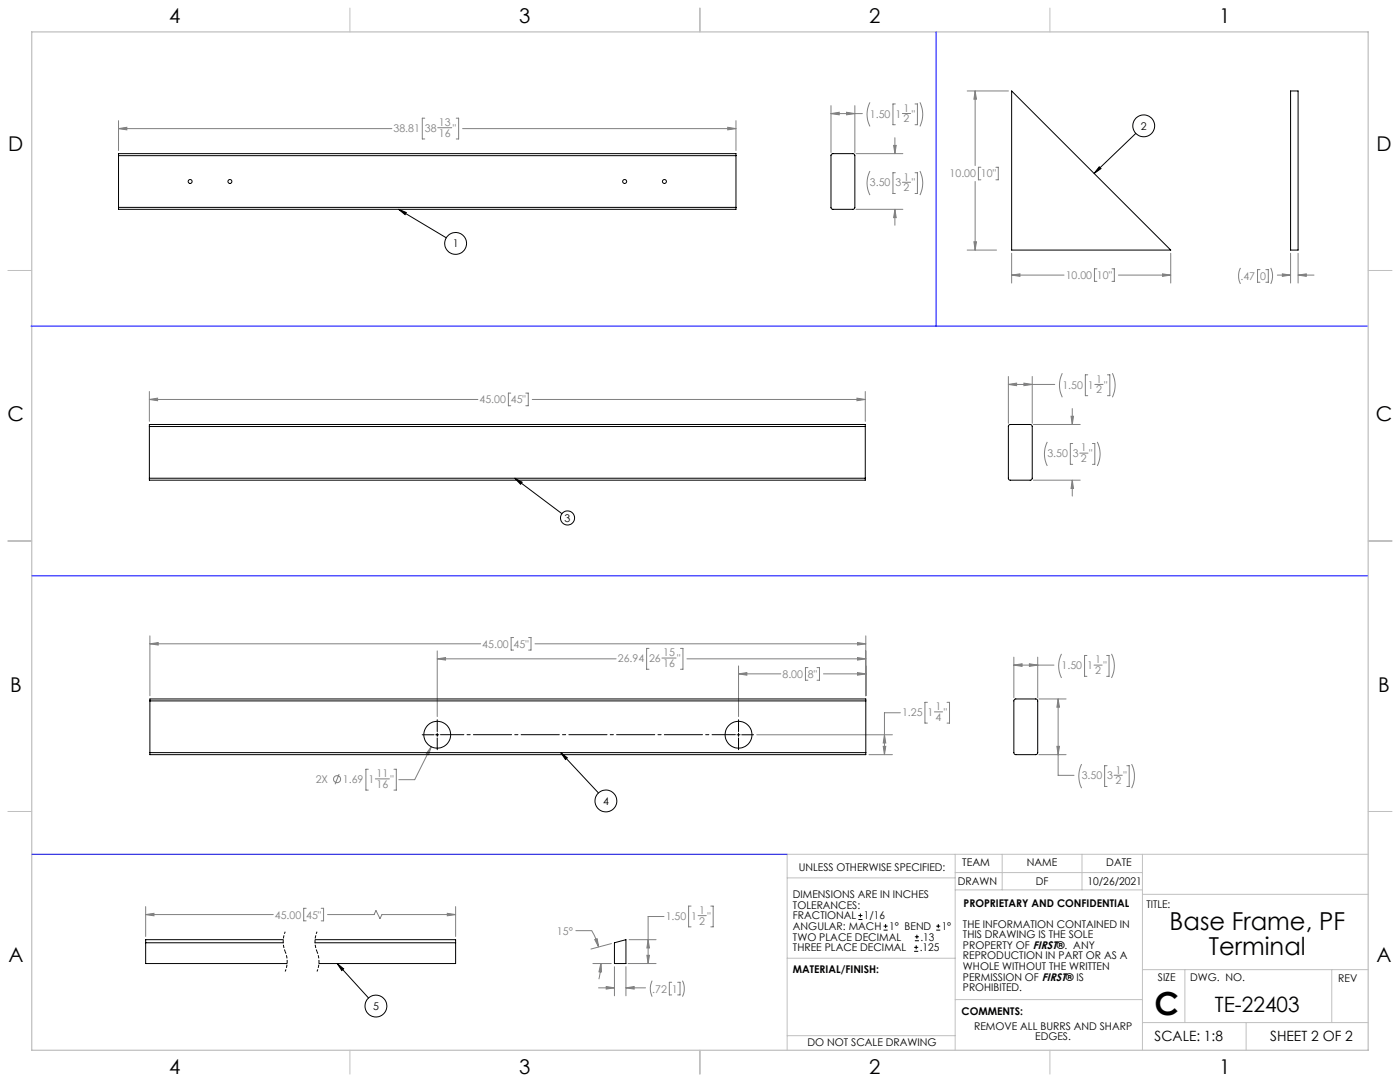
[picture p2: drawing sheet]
<svg xmlns="http://www.w3.org/2000/svg" width="559mm" height="432mm" viewBox="0 0 559 432" stroke-linecap="round" stroke-linejoin="round" font-family="sans-serif">
<g fill="none" stroke="#808080" stroke-width=".4">
<path d="M386 36.3h16.5M389.2 36.3l.5 3.3h-1zM389.2 36.3v29.8M47.3 51.3l3.3-.5v1zM47.3 48.2v11.8M47.3 51.3h109.1M169.5 47.2h-.9v8.3h.9M174.7 51h5.6M182.1 47.2h1v8.3h-1M184.6 51.3h109.2M290.5 50.8l3.3 .5-3.3 .5zM293.8 48.2v11.8"/>
<path d="M331.7 45.3l3.3-.5v1zM331.7 45.3h12.5M331.7 42.2v18.7M337.9 44.8l3.3 .5-3.3 .5zM341.2 42.2v18.7M347.2 40.9a10.4 10.4 0 0 0 0 9.5M356.7 58h1l-.5 3.3zM357.2 55v6.3M357.4 41.5h-1v8.3h1M360.2 45.3h3.3M365.2 41.5h1v8.3h-1M367.2 40.9a10.7 10.7 0 0 1 0 9.5"/>
<path d="M341.7 61.3h18.7M347.2 68.3a10.5 10.5 0 0 0 0 9.6M357.4 68.9h-1v8.3h1M360.2 72.7h3.3M365.2 68.9h1v8.3h-1M367.2 68.3a10.7 10.7 0 0 1 0 9.6M389.2 72.4v27.4M391.5 66.7h-1v5.1h1M397.5 66.7h1v5.1h-1M341.7 83.5h18.7M357.2 83.5l.5 3.4h-1zM357.2 83.5v6.4"/>
<path d="M386 99.8h11.8M388.7 96.5h1l-.5 3.3zM403.8 109.8l3.3-.5v1zM403.8 101.1v11.9M403.8 109.8h20.9M437.8 107.3h-1v5h1M443.8 107.3h1v5h-1M446.4 109.8h20.9M464 109.3l3.3 .5-3.3 .5zM467.3 101.1v11.9M495.1 106.9a7.2 7.2 0 0 0 0 6.4M502.9 107.6h-1v5h1"/>
<path d="M505.2 107.6h1v5h-1M507.2 106.9a7.2 7.2 0 0 1 0 6.4M509.8 109.8h5.3M511.8 109.3l3.3 .5-3.3 .5zM515.1 101.1v11.9M518.1 109.8h6.4M518.1 101.1v11.9M518.1 109.8l3.3-.5v1zM59.6 156.2v11.9M59.6 159.4h131.1M59.6 159.4l3.3-.5v1zM203.9 156.9h-1v5h1"/>
<path d="M209.9 156.9h1v5h-1M212.4 159.4h133M342.1 158.9l3.3 .5-3.3 .5zM345.4 156.2v11.9M402.5 153.4l3.3-.5v1zM402.5 153.4h18.5M402.5 150.2v18.7M408.7 152.9l3.3 .5-3.3 .5zM412 150.2v18.7M424 148.9a10.7 10.7 0 0 0 0 9.6M434.2 149.6h-1v8.3h1M437 153.4h3.3"/>
<path d="M442 149.6h1v8.3h-1M444 148.9a10.7 10.7 0 0 1 0 9.6M412.5 169.4h18.7M418 176.4a10.7 10.7 0 0 0 0 9.5M427.5 166.1h1l-.5 3.3zM428 163.1v6.3M428.2 177h-1v8.3h1M436 177h1v8.3h-1M438 176.4a10.7 10.7 0 0 1 0 9.5M412.5 191.6h18.7M428 191.6l.5 3.3h-1zM428 191.6v6.4"/>
<path d="M431 180.8h3.3M59.8 256.9l3.3-.5v1zM59.8 253.8v23.9M59.8 256.9h132.1M174.5 259.8v26.2M205 254.4h-1v5h1M211 254.4h.9v5h-.9M213.5 256.9h132.1M259 258.8h-.9v8.3h.9M271.6 258.8h1v8.3h-1M342.3 256.4l3.3 .5-3.3 .5zM345.6 253.8v23.9"/>
<path d="M174.5 262.9h71.4M174.5 262.9l3.3-.5v1zM264.2 262.6h5.6M274.2 262.9h71.4M294.8 268.9l3.3-.5v1.1zM294.8 265.7v20.3M294.8 268.9h16.9M322.5 266.4h-1v5.1h1M326.1 266.4h1v5.1h-1M328.7 268.9h16.9M342.3 268.4l3.3 .5-3.3 .6zM342.3 262.4l3.3 .5-3.3 .5z"/>
<path d="M404.7 265.4l3.3-.5v1zM404.7 265.4h16M404.7 262.3v16.1M410.9 264.9l3.3 .5-3.3 .5zM414.2 262.3v16.1M414.7 278.9h10.8M422.3 278.9l.6 3.3h-1zM422.3 278.9v30.5h6.4M423.7 260.9a10.7 10.7 0 0 0 0 9.6M433.8 261.6h-.9v8.3h.9M436.7 265.4h3.2M441.7 261.6h1v8.3h-1"/>
<path d="M443.7 260.9a10.7 10.7 0 0 1 0 9.6M172.1 298l-1 3.2-.9-.5zM172.1 298l-6.6 13.1h-6.3M302 293.2h54.2M352.5 297.9h1.1l-.6 3.3zM353 293.2l.6 3.3h-1.1zM359.4 284.4h-6.4v16.8M370.2 280.3h-1v8.3h1M373 284.1h3.2M378 280.3h1v8.3h-1M421.9 297.9h1l-.6 3.3zM135.4 308.9l-1.7 4.1"/>
<path d="M147 307h-.9v8.3h.9M149.8 310.8h5.6M157.2 307h1v8.3h-1M346.9 301.2h9.3M414.7 301.2h10.8M431.7 304.9a10.7 10.7 0 0 0 0 9.6M441.9 305.6h-1v8.3h1M444.7 309.4h3.3M449.8 305.6h.9v8.3h-.9M451.7 304.9a10.7 10.7 0 0 1 0 9.6M58.1 365l3.4-.5v1zM58.1 361.8v11.9"/>
<path d="M58.1 365h51M122.2 362.5h-1v5h1M128.2 362.5h1v5h-1M130.7 365h18.6l.8-1.6 1.6 3.2 .8-1.6h29.4M178.5 364.5l3.4 .5-3.4 .5zM181.9 361.8v11.9M229.8 371.4h6.4l1.7 3.5 1 3M237.4 375l1-.4 .5 3.3zM244.1 376.6l-8.2 2.1M251.1 375h10.8M258.7 375l.5 3.3h-1zM265 365.8h-6.3v18.7"/>
<path d="M275.8 361.6h-1v8.3h1M278.6 365.4h3.3M283.7 361.6h1v8.3h-1M236.6 384.5h7.4M238.9 394.2h6.4M239.8 384.5l.3 3.4-1-.1zM239.8 384.5l-.8 6.3M242 393.7l3.3 .5-3.3 .5zM245.3 385.8v11.6M249.8 394.2l3.3-.5v1zM249.8 385.8v11.6M249.8 394.2h7.9"/>
<path d="M250.7 384.5h11.2M258.2 381.2h1l-.5 3.3zM260.3 391.4a7.1 7.1 0 0 0 0 6.3M268.1 392h-.9v5.1h.9M270.5 392h.9v5.1h-.9M272.4 391.4a7.1 7.1 0 0 1 0 6.3"/>
<circle cx="134.5" cy="310.9" r="1.41"/>
</g>
<g fill="none" stroke="#000" stroke-width=".4">
<path d="M453.4 53.2l-16.7 16M438.7 66.6l.8 .7-2.8 1.9zM159.1 83.5l19 11.4M159.1 83.5l3.1 1.3-.5 .9zM205.5 190.9l18.8 14.1M205.5 190.9l2.9 1.5-.6 .9zM168.5 293.2h4.7M173.9 293.2h1.3M174.5 287.2v4.8M174.5 292.6v1.3M174.5 294.5v4.7M294.1 293.2h1.3"/>
<path d="M294.8 287.2v4.8M294.8 292.6v1.3M294.8 294.5v4.7M296.1 293.2h4.7M223.8 300.4l2.6 2-.7 .7zM223.8 300.4l15.1 16M342.6 367h1.6M342.6 365.4h1.6M343.4 364.6v1.5M352.7 371.2h1.6M352.7 369.6h1.6M353.5 368.8v1.6"/>
<path d="M364.9 379.7h1.6M364.9 378.1h1.6M365.2 375.4h1.6M365.2 373.8h1.6M365.7 377.3v1.5M366 373v1.6M373.7 371.2h1.6M373.7 369.6h1.6M374.5 368.8v1.6M134.6 384.5l12.5 13.8M134.6 384.5l2.6 2.1-.8 .7z"/>
<circle cx="456.5" cy="50.2" r="4.4"/>
<circle cx="181.9" cy="97.1" r="4.4"/>
<circle cx="226.5" cy="206.7" r="2.82"/>
<circle cx="241.8" cy="319.6" r="4.4"/>
<circle cx="150" cy="401.5" r="4.4"/>
</g>
<path d="M113.8 371.8a10.3 10.3 0 0 0 0 8M113.8 379.8a10.3 10.3 0 0 1 0 7.9M126.5 371.8a10.3 10.3 0 0 0 0 8M126.5 379.8a10.3 10.3 0 0 1 0 7.9" fill="none" stroke="#000" stroke-width=".4" stroke-dasharray="1.3 .6" stroke-dashoffset=".4" stroke-linecap="butt"/>
<path d="M293.5 293.2h-117.7" fill="none" stroke="#000" stroke-width=".4" stroke-dasharray="15.2 1.3 1.3 1.3" stroke-dashoffset="5.9"/>
<g fill="none" stroke="#c0c0c0" stroke-width=".4">
<path d="M139.7 3.2v9.5M279.4 3.2v9.5M419.1 3.2v9.5M3.1 107.9h9.6M546.1 107.9h9.5M3.1 215.9h9.6M546.1 215.9h9.5M3.1 323.8h9.6M546.1 323.8h9.5M314.2 350.3h67M381.2 340.9v78.2M381.2 355.1h74.8"/>
<path d="M381.2 348.2h74.8M400 340.9v14.2M431.9 340.9v14.2M456 340.9v78.2M456 356.9h90.1M546.1 340.9h-231.9v78.2M314.2 382.4h67.2M381.2 398.9h74.8M456 387h90.1M472.9 387v21.1M531.6 387v21.1M139.7 419.1v9.6"/>
<path d="M279.4 419.1v9.6M314.2 413.3h67M419.1 419.1v9.6M456 408.1h90.1M497.4 408.1v11"/>
</g>
<path d="M12.7 12.7h533.4v406.4h-533.4z" fill="none" stroke="#c0c0c0" stroke-width=".5"/>
<path d="M373.6 12.7v117.4M12.3 130.1h533.5M12.7 229.8h533.1M12.7 340.9h301.5" fill="none" stroke="#00f" stroke-width=".4"/>
<path d="M159.1 83.5l3.1 1.3-.5 .9zM438.7 66.6l.8 .7-2.8 1.9zM205.5 190.9l2.9 1.5-.6 .9zM223.8 300.4l2.6 2-.7 .7zM134.6 384.5l2.6 2.1-.8 .7z" fill="#000"/>
<path d="M47.3 51.3l3.3-.5v1zM290.5 50.8l3.3 .5-3.3 .5zM389.2 36.3l.5 3.3h-1zM388.7 96.5h1l-.5 3.3zM403.8 109.8l3.3-.5v1zM464 109.3l3.3 .5-3.3 .5zM59.6 159.4l3.3-.5v1zM342.1 158.9l3.3 .5-3.3 .5zM342.3 268.4l3.3 .5-3.3 .6zM294.8 268.9l3.3-.5v1.1zM342.3 262.4l3.3 .5-3.3 .5zM174.5 262.9l3.3-.5v1zM59.8 256.9l3.3-.5v1zM342.3 256.4l3.3 .5-3.3 .5zM352.5 297.9h1.1l-.6 3.3zM353 293.2l.6 3.3h-1.1zM172.1 298l-1.9 2.7 .9 .5zM178.5 364.5l3.4 .5-3.4 .5zM58.1 365l3.4-.5v1zM511.8 109.3l3.3 .5-3.3 .5zM518.1 109.8l3.3-.5v1zM331.7 45.3l3.3-.5v1zM337.9 44.8l3.3 .5-3.3 .5zM356.7 58h1l-.5 3.3zM357.2 83.5l.5 3.4h-1zM427.5 166.1h1l-.5 3.3zM428 191.6l.5 3.3h-1zM402.5 153.4l3.3-.5v1zM408.7 152.9l3.3 .5-3.3 .5zM404.7 265.4l3.3-.5v1zM410.9 264.9l3.3 .5-3.3 .5zM422.3 278.9l.6 3.3h-1zM421.9 297.9h1l-.6 3.3zM258.2 381.2h1l-.5 3.3zM258.7 375l.5 3.3h-1zM242 393.7l3.3 .5-3.3 .5zM249.8 394.2l3.3-.5v1zM239.8 384.5l.3 3.4-1-.1zM237.4 375l1-.4 .5 3.3z" fill="#808080"/>
<g fill="none" stroke="#000" stroke-width=".4">
<path d="M403.8 36.3l63.5 63.5h-63.5zM515.1 36.3h3v63.5h-3zM47.3 62.1v-.8h246.5v.8M47.3 62.1h246.5M47.3 62.1v20.7M293.8 62.1v20.7M331.8 61.7l.7-.4h7.9l.7 .5 .1 21-.6 .7h-8.3l-.6-.5zM47.3 82.8v.7h246.5v-.7M47.3 82.8h246.5M59.6 170.2v-.8h285.8v.8M59.6 170.2h285.8M59.6 170.2v20.7"/>
<path d="M345.4 170.2v20.7M402.7 169.7l.6-.3h7.9l.7 .5 .1 21-.5 .7h-8.4l-.6-.5v-21.1zM59.6 190.9v.7h285.8v-.7M59.6 190.9h285.8M59.8 279.7v-.8h285.8v.8M59.8 279.7v20.7M59.8 279.7h285.8M345.6 279.7v20.7M404.9 279.2l.4-.3h8.3l.5 .5 .1 21-.5 .7-8.3 .1-.7-.5v-21.1zM59.8 300.4v.8h285.8v-.8M59.8 300.4h285.8M58.1 376.2h54.9"/>
<path d="M113.1 375h-55v9.5h56.5M125.7 376.2h56.2M125.8 375h56.1v9.5h-54.6M245.3 376.2l4.5-1.2v9.5h-4.5z"/>
<circle cx="75.9" cy="72.4" r=".8"/>
<circle cx="91.8" cy="72.4" r=".8"/>
<circle cx="249.3" cy="72.4" r=".8"/>
<circle cx="265.2" cy="72.4" r=".8"/>
<circle cx="174.5" cy="293.2" r="5.3"/>
<circle cx="294.8" cy="293.2" r="5.4"/>
</g>
<text font-size="12.7" x="460.9" y="405.2">C</text>
<g font-size="9.9">
<text x="466.8" y="371.2">Base Frame, PF</text>
<text x="482.5" y="381.1">Terminal</text>
</g>
<text font-size="8.5" x="484.9" y="404">TE-22403</text>
<g font-size="8.1">
<text x="67.6" y="9.3">4</text>
<text x="207.3" y="9.3">3</text>
<text x="347" y="9.3">2</text>
<text x="486.7" y="9.3">1</text>
<text x="3.3" y="60.1">D</text>
<text x="549.4" y="60.1">D</text>
<text x="3" y="168">C</text>
<text x="549.1" y="168">C</text>
<text x="4" y="276">B</text>
<text x="550.1" y="276">B</text>
<text x="3.3" y="383.9">A</text>
<text x="549.4" y="383.9">A</text>
<text x="67.6" y="428.4">4</text>
<text x="207.3" y="428.4">3</text>
<text x="347" y="428.4">2</text>
<text x="486.7" y="428.4">1</text>
</g>
<g font-size="5.6">
<text x="460.9" y="415.2">SCALE: 1:8</text>
<text x="507" y="415.2">SHEET 2 OF 2</text>
</g>
<g font-size="4.2" fill="#808080">
<text x="347.2" y="47">1.50</text>
<text x="357.4" y="47">1</text>
<text x="360.7" y="44.7">1</text>
<text x="363.9" y="47">&quot;</text>
<text x="157.1" y="52.7">38.81</text>
<text x="169.6" y="52.7">38</text>
<text x="175.2" y="50.3">13</text>
<text x="180.8" y="52.7">&quot;</text>
<text x="360.7" y="48.9">2</text>
<text x="175.2" y="54.5">16</text>
<text x="379" y="70.8">10.00</text>
<text x="391.5" y="70.8">10&quot;</text>
<text x="347.2" y="74.4">3.50</text>
<text x="357.4" y="74.4">3</text>
<text x="360.7" y="72.1">1</text>
<text x="360.7" y="76.3">2</text>
<text x="363.9" y="74.4">&quot;</text>
<text x="425.4" y="111.4">10.00</text>
<text x="437.8" y="111.4">10&quot;</text>
<text x="495.1" y="111.7">.47</text>
<text x="502.9" y="111.7">0</text>
<text x="424" y="155.1">1.50</text>
<text x="434.2" y="155.1">1</text>
<text x="437.5" y="152.8">1</text>
<text x="440.7" y="155.1">&quot;</text>
<text x="191.4" y="161">45.00</text>
<text x="203.9" y="161">45&quot;</text>
<text x="437.5" y="157">2</text>
<text x="418" y="182.5">3.50</text>
<text x="428.2" y="182.5">3</text>
<text x="431.5" y="180.2">1</text>
<text x="431.5" y="184.4">2</text>
<text x="434.7" y="182.5">&quot;</text>
<text x="192.5" y="258.5">45.00</text>
<text x="205" y="258.5">45&quot;</text>
<text x="264.7" y="261.9">15</text>
<text x="246.6" y="264.3">26.94</text>
<text x="259.1" y="264.3">26</text>
<text x="264.7" y="266.1">16</text>
<text x="270.3" y="264.3">&quot;</text>
<text x="423.7" y="267.1">1.50</text>
<text x="433.9" y="267.1">1</text>
<text x="437.1" y="264.8">1</text>
<text x="437.1" y="269">2</text>
<text x="440.4" y="267.1">&quot;</text>
<text x="312.3" y="270.5">8.00</text>
<text x="322.5" y="270.5">8&quot;</text>
<text x="360" y="285.8">1.25</text>
<text x="370.2" y="285.8">1</text>
<text x="373.5" y="283.4">1</text>
<text x="373.5" y="287.6">4</text>
<text x="376.7" y="285.8">&quot;</text>
<text x="150.3" y="310.2">11</text>
<text x="431.8" y="311.1">3.50</text>
<text x="441.9" y="311.1">3</text>
<text x="445.2" y="308.7">1</text>
<text x="448.5" y="311.1">&quot;</text>
<text x="126" y="312.5">2X</text>
<text x="136.9" y="312.5">1.69</text>
<text x="147" y="312.5">1</text>
<text x="150.3" y="314.4">16</text>
<text x="155.9" y="312.5">&quot;</text>
<text x="445.2" y="312.9">2</text>
<text x="279.1" y="364.8">1</text>
<text x="109.7" y="366.6">45.00</text>
<text x="122.2" y="366.6">45&quot;</text>
<text x="265.7" y="367.1">1.50</text>
<text x="275.9" y="367.1">1</text>
<text x="279.1" y="369">2</text>
<text x="282.4" y="367.1">&quot;</text>
<text x="222.3" y="373">15°</text>
<text x="260.3" y="396.1">.72</text>
<text x="268.1" y="396.1">1</text>
</g>
<g font-size="4.2">
<text x="455.4" y="51.8">2</text>
<text x="180.7" y="98.7">1</text>
<text x="225.4" y="208.3">3</text>
<text x="240.7" y="321.2">4</text>
<text x="318.8" y="347.7">UNLESS OTHERWISE SPECIFIED:</text>
<text x="384.1" y="345.5">TEAM</text>
<text x="409.9" y="345.7">NAME</text>
<text x="441.6" y="345.7">DATE</text>
<text x="382.3" y="353.3">DRAWN</text>
<text x="413.5" y="353.3">DF</text>
<text x="434" y="353.3">10/26/2021</text>
<text x="316.5" y="358.5">DIMENSIONS ARE IN INCHES</text>
<text x="316.5" y="362.7">TOLERANCES:</text>
<text x="384.6" y="361.9">PROPRIETARY AND CONFIDENTIAL</text>
<text x="457.6" y="362.3">TITLE:</text>
<text x="316.5" y="371.2">ANGULAR: MACH</text>
<text x="316.5" y="366.9">FRACTIONAL</text>
<text x="344.8" y="366.9">1/16</text>
<text x="354.9" y="371.2">1° BEND</text>
<text x="375.9" y="371.2">1°</text>
<text x="384.4" y="370.2">THE INFORMATION CONTAINED IN</text>
<text x="316.5" y="375.4">TWO PLACE DECIMAL</text>
<text x="367.4" y="375.4">.13</text>
<text x="384.4" y="374.4">THIS DRAWING IS THE SOLE</text>
<text x="316.5" y="379.6">THREE PLACE DECIMAL</text>
<text x="367.1" y="379.6">.125</text>
<text x="384.4" y="378.6">PROPERTY OF FIRST®. ANY</text>
<text x="384.4" y="382.9">REPRODUCTION IN PART OR AS A</text>
<text x="316.5" y="388.4">MATERIAL/FINISH:</text>
<text x="384.4" y="387.1">WHOLE WITHOUT THE WRITTEN</text>
<text x="384.4" y="391.3">PERMISSION OF FIRST® IS</text>
<text x="384.4" y="395.6">PROHIBITED.</text>
<text x="462.2" y="391.3">SIZE</text>
<text x="475.1" y="391.3">DWG. NO.</text>
<text x="534.1" y="391.8">REV</text>
<text x="148.9" y="403">5</text>
<text x="383.8" y="405.1">COMMENTS:</text>
<text x="388.8" y="410.9">REMOVE ALL BURRS AND SHARP</text>
<text x="322.3" y="417.6">DO NOT SCALE DRAWING</text>
<text x="413.2" y="415.2">EDGES.</text>
</g>
</svg>
